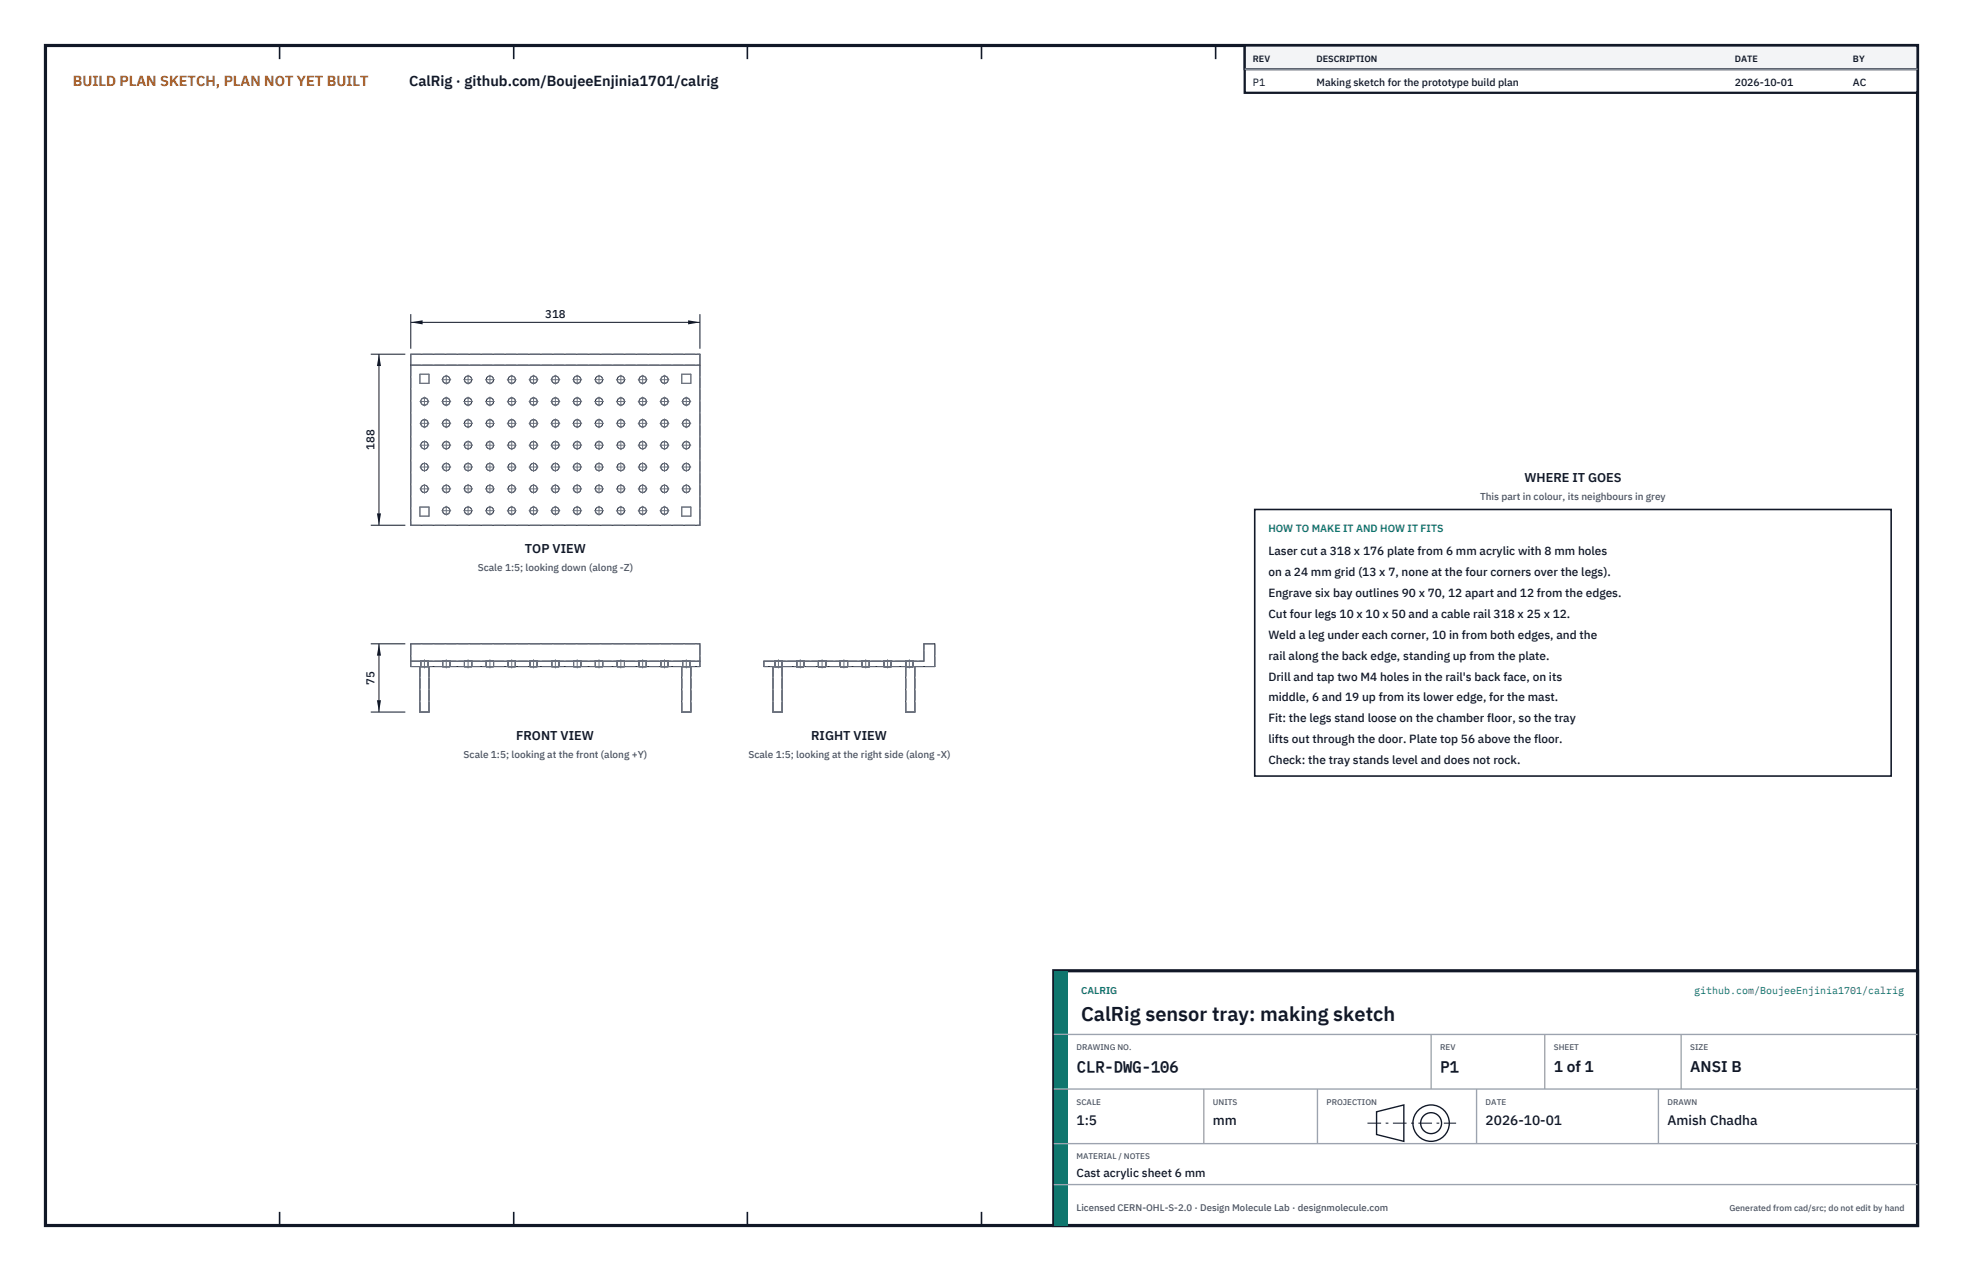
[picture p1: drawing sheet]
<svg xmlns="http://www.w3.org/2000/svg" width="432mm" height="279mm" viewBox="0 0 432 279" stroke-linecap="round" stroke-linejoin="round" font-family="sans-serif">
<path d="M10 10h411.8v259.4h-411.8z" fill="none" stroke="#111827" stroke-width=".7" stroke-linecap="butt"/>
<g fill="none" stroke="#111827" stroke-width=".35">
<path d="M61.5 10v3M113 10v3M164.4 10v3M215.9 10v3M267.4 10v3M318.9 10v3M370.3 10v3M61.5 266.4v3M113 266.4v3M164.4 266.4v3M215.9 266.4v3M267.4 266.4v3"/>
<path d="M318.9 266.4v3M370.3 266.4v3"/>
</g>
<g fill="none" stroke="#111727" stroke-width=".22">
<path d="M90.4 77.9h63.6v37.6h-63.6zM90.4 80.3h63.6M90.4 141.5h63.6v5h-63.6zM90.4 145.3h63.6M92.4 146.5v10h2v-10M150 146.5v10h2v-10M168 145.3h35.2v-3.8h2.4v5h-37.6zM170 146.5v10h2v-10M199.2 146.5v10h2v-10"/>
<circle cx="93.4" cy="88.3" r=".81"/>
<circle cx="93.4" cy="93.1" r=".81"/>
<circle cx="93.4" cy="97.9" r=".81"/>
<circle cx="98.2" cy="88.3" r=".81"/>
<circle cx="98.2" cy="93.1" r=".81"/>
<circle cx="98.2" cy="97.9" r=".81"/>
<circle cx="98.2" cy="83.5" r=".81"/>
<circle cx="103" cy="88.3" r=".81"/>
<circle cx="103" cy="97.9" r=".81"/>
<circle cx="103" cy="83.5" r=".81"/>
<circle cx="103" cy="93.1" r=".81"/>
<circle cx="107.8" cy="88.3" r=".81"/>
<circle cx="107.8" cy="93.1" r=".81"/>
<circle cx="107.8" cy="97.9" r=".81"/>
<circle cx="107.8" cy="83.5" r=".81"/>
<circle cx="112.6" cy="88.3" r=".81"/>
<circle cx="112.6" cy="93.1" r=".81"/>
<circle cx="112.6" cy="83.5" r=".81"/>
<circle cx="112.6" cy="97.9" r=".81"/>
<circle cx="117.4" cy="88.3" r=".81"/>
<circle cx="117.4" cy="97.9" r=".81"/>
<circle cx="117.4" cy="93.1" r=".81"/>
<circle cx="117.4" cy="83.5" r=".81"/>
<circle cx="122.2" cy="88.3" r=".81"/>
<circle cx="122.2" cy="97.9" r=".81"/>
<circle cx="122.2" cy="93.1" r=".81"/>
<circle cx="122.2" cy="83.5" r=".81"/>
<circle cx="127" cy="88.3" r=".81"/>
<circle cx="127" cy="93.1" r=".81"/>
<circle cx="127" cy="83.5" r=".81"/>
<circle cx="127" cy="97.9" r=".81"/>
<circle cx="131.8" cy="88.3" r=".81"/>
<circle cx="131.8" cy="93.1" r=".81"/>
<circle cx="131.8" cy="97.9" r=".81"/>
<circle cx="131.8" cy="83.5" r=".81"/>
<circle cx="136.6" cy="88.3" r=".81"/>
<circle cx="136.6" cy="93.1" r=".81"/>
<circle cx="136.6" cy="97.9" r=".81"/>
<circle cx="136.6" cy="83.5" r=".81"/>
<circle cx="141.4" cy="88.3" r=".81"/>
<circle cx="141.4" cy="97.9" r=".81"/>
<circle cx="141.4" cy="93.1" r=".81"/>
<circle cx="141.4" cy="83.5" r=".81"/>
<circle cx="146.2" cy="88.3" r=".81"/>
<circle cx="146.2" cy="97.9" r=".81"/>
<circle cx="146.2" cy="93.1" r=".81"/>
<circle cx="146.2" cy="83.5" r=".81"/>
<circle cx="151" cy="88.3" r=".81"/>
<circle cx="151" cy="93.1" r=".81"/>
<circle cx="151" cy="97.9" r=".81"/>
<circle cx="93.4" cy="102.7" r=".81"/>
<circle cx="93.4" cy="107.5" r=".81"/>
<circle cx="98.2" cy="102.7" r=".81"/>
<circle cx="98.2" cy="112.3" r=".81"/>
<circle cx="98.2" cy="107.5" r=".81"/>
<circle cx="103" cy="102.7" r=".81"/>
<circle cx="103" cy="112.3" r=".81"/>
<circle cx="103" cy="107.5" r=".81"/>
<circle cx="107.8" cy="102.7" r=".81"/>
<circle cx="107.8" cy="112.3" r=".81"/>
<circle cx="107.8" cy="107.5" r=".81"/>
<circle cx="112.6" cy="102.7" r=".81"/>
<circle cx="112.6" cy="112.3" r=".81"/>
<circle cx="112.6" cy="107.5" r=".81"/>
<circle cx="117.4" cy="112.3" r=".81"/>
<circle cx="117.4" cy="102.7" r=".81"/>
<circle cx="117.4" cy="107.5" r=".81"/>
<circle cx="122.2" cy="102.7" r=".81"/>
<circle cx="122.2" cy="112.3" r=".81"/>
<circle cx="122.2" cy="107.5" r=".81"/>
<circle cx="127" cy="102.7" r=".81"/>
<circle cx="127" cy="112.3" r=".81"/>
<circle cx="127" cy="107.5" r=".81"/>
<circle cx="131.8" cy="102.7" r=".81"/>
<circle cx="131.8" cy="112.3" r=".81"/>
<circle cx="131.8" cy="107.5" r=".81"/>
<circle cx="136.6" cy="102.7" r=".81"/>
<circle cx="136.6" cy="112.3" r=".81"/>
<circle cx="136.6" cy="107.5" r=".81"/>
<circle cx="141.4" cy="102.7" r=".81"/>
<circle cx="141.4" cy="112.3" r=".81"/>
<circle cx="141.4" cy="107.5" r=".81"/>
<circle cx="146.2" cy="102.7" r=".81"/>
<circle cx="146.2" cy="112.3" r=".81"/>
<circle cx="146.2" cy="107.5" r=".81"/>
<circle cx="151" cy="102.7" r=".81"/>
<circle cx="151" cy="107.5" r=".81"/>
</g>
<g fill="none" stroke="#6a7180" stroke-width=".22" stroke-dasharray="2.1 .5">
<path d="M90.4 77.9v37.6M90.4 77.9h63.6M154 77.9v37.6M90.4 80.3h63.6M92.4 84.3v-2M92.4 82.3h2M92.4 84.3h2M94.4 84.3v-2M150 84.3v-2M150 82.3h2M150 84.3h2M152 84.3v-2"/>
<path d="M90.4 115.5h63.6M92.4 113.5v-2M92.4 111.5h2M92.4 113.5h2M94.4 113.5v-2M150 113.5v-2M150 111.5h2M150 113.5h2M152 113.5v-2M90.4 146.5v-5M90.4 145.3h63.6M90.4 141.5h63.6"/>
<path d="M90.4 146.5h63.6M92.4 146.5h2M92.4 156.5h2M92.4 156.5v-10M92.6 145.3h1.6M92.6 146.5h1.6M92.6 146.5v-1.2M94.2 145.3h-1.6M94.2 146.5v-1.2M94.2 146.5h-1.6M94.4 156.5v-10M97.4 145.3h1.6"/>
<path d="M97.4 146.5h1.6M97.4 146.5v-1.2M99 145.3h-1.6M99 146.5v-1.2M99 146.5h-1.6M102.2 145.3h1.6M102.2 146.5h1.6M102.2 146.5v-1.2M103.8 145.3h-1.6M103.8 146.5v-1.2M103.8 146.5h-1.6M107 145.3h1.6"/>
<path d="M107 146.5h1.6M107 146.5v-1.2M108.6 145.3h-1.6M108.6 146.5v-1.2M108.6 146.5h-1.6M111.8 145.3h1.6M111.8 146.5h1.6M111.8 146.5v-1.2M113.4 145.3h-1.6M113.4 146.5v-1.2M113.4 146.5h-1.6M116.6 145.3h1.6"/>
<path d="M116.6 146.5h1.6M116.6 146.5v-1.2M118.2 145.3h-1.6M118.2 146.5v-1.2M118.2 146.5h-1.6M121.4 145.3h1.6M121.4 146.5h1.6M121.4 146.5v-1.2M123 145.3h-1.6M123 146.5v-1.2M123 146.5h-1.6M126.2 145.3h1.6"/>
<path d="M126.2 146.5h1.6M126.2 146.5v-1.2M127.8 145.3h-1.6M127.8 146.5v-1.2M127.8 146.5h-1.6M131 145.3h1.6M131 146.5h1.6M131 146.5v-1.2M132.6 145.3h-1.6M132.6 146.5v-1.2M132.6 146.5h-1.6M135.8 145.3h1.6"/>
<path d="M135.8 146.5h1.6M135.8 146.5v-1.2M137.4 145.3h-1.6M137.4 146.5v-1.2M137.4 146.5h-1.6M140.6 145.3h1.6M140.6 146.5h1.6M140.6 146.5v-1.2M142.2 145.3h-1.6M142.2 146.5v-1.2M142.2 146.5h-1.6M145.4 145.3h1.6"/>
<path d="M145.4 146.5h1.6M145.4 146.5v-1.2M147 145.3h-1.6M147 146.5v-1.2M147 146.5h-1.6M150 146.5h2M150 156.5h2M150 156.5v-10M150.2 145.3h1.6M150.2 146.5h1.6M150.2 146.5v-1.2M151.8 145.3h-1.6"/>
<path d="M151.8 146.5v-1.2M151.8 146.5h-1.6M152 156.5v-10M154 146.5v-5M168 146.5v-1.2M168 145.3h35.2M170 146.5h2M170 156.5v-10M170 156.5h2M170.4 145.3h.8M170.4 146.5h.8M170.4 146.5v-1.2"/>
<path d="M171.2 145.3h.8M171.2 146.5h.8M172 145.3h-1.6M172 146.5h-1.6M172 156.5v-10M172 146.5v-1.2M175.2 145.3h.8M175.2 146.5h.8M175.2 146.5v-1.2M176 145.3h.8M176 146.5h.8M176.8 145.3h-1.6"/>
<path d="M176.8 146.5h-1.6M176.8 146.5v-1.2M180 145.3h.8M180 146.5h.8M180 146.5v-1.2M180.8 145.3h.8M180.8 146.5h.8M181.6 145.3h-1.6M181.6 146.5h-1.6M181.6 146.5v-1.2M184.8 145.3h.8M184.8 146.5h.8"/>
<path d="M184.8 146.5v-1.2M185.6 145.3h.8M185.6 146.5h.8M186.4 145.3h-1.6M186.4 146.5h-1.6M186.4 146.5v-1.2M189.6 145.3h.8M189.6 146.5h.8M189.6 146.5v-1.2M190.4 145.3h.8M190.4 146.5h.8M191.2 145.3h-1.6"/>
<path d="M191.2 146.5h-1.6M191.2 146.5v-1.2M194.4 145.3h.8M194.4 146.5h.8M194.4 146.5v-1.2M195.2 145.3h.8M195.2 146.5h.8M196 145.3h-1.6M196 146.5h-1.6M196 146.5v-1.2M199.2 145.3h.8M199.2 146.5h.8"/>
<path d="M199.2 146.5h2M199.2 156.5v-10M199.2 156.5h2M199.2 146.5v-1.2M200 145.3h.8M200 146.5h.8M200.8 145.3h-1.6M200.8 146.5h-1.6M200.8 146.5v-1.2M201.2 156.5v-10M203.2 141.5h2.4M203.2 145.3v-3.8"/>
<path d="M205.6 146.5h-37.6M205.6 146.5v-5"/>
<circle cx="93.4" cy="88.3" r=".81"/>
<circle cx="93.4" cy="93.1" r=".81"/>
<circle cx="93.4" cy="97.9" r=".81"/>
<circle cx="98.2" cy="88.3" r=".81"/>
<circle cx="98.2" cy="93.1" r=".81"/>
<circle cx="98.2" cy="83.5" r=".81"/>
<circle cx="98.2" cy="97.9" r=".81"/>
<circle cx="103" cy="88.3" r=".81"/>
<circle cx="103" cy="97.9" r=".81"/>
<circle cx="103" cy="83.5" r=".81"/>
<circle cx="103" cy="93.1" r=".81"/>
<circle cx="107.8" cy="88.3" r=".81"/>
<circle cx="107.8" cy="93.1" r=".81"/>
<circle cx="107.8" cy="97.9" r=".81"/>
<circle cx="107.8" cy="83.5" r=".81"/>
<circle cx="112.6" cy="88.3" r=".81"/>
<circle cx="112.6" cy="93.1" r=".81"/>
<circle cx="112.6" cy="83.5" r=".81"/>
<circle cx="112.6" cy="97.9" r=".81"/>
<circle cx="117.4" cy="88.3" r=".81"/>
<circle cx="117.4" cy="97.9" r=".81"/>
<circle cx="117.4" cy="93.1" r=".81"/>
<circle cx="117.4" cy="83.5" r=".81"/>
<circle cx="122.2" cy="88.3" r=".81"/>
<circle cx="122.2" cy="97.9" r=".81"/>
<circle cx="122.2" cy="93.1" r=".81"/>
<circle cx="122.2" cy="83.5" r=".81"/>
<circle cx="127" cy="88.3" r=".81"/>
<circle cx="127" cy="93.1" r=".81"/>
<circle cx="127" cy="83.5" r=".81"/>
<circle cx="127" cy="97.9" r=".81"/>
<circle cx="131.8" cy="88.3" r=".81"/>
<circle cx="131.8" cy="93.1" r=".81"/>
<circle cx="131.8" cy="97.9" r=".81"/>
<circle cx="131.8" cy="83.5" r=".81"/>
<circle cx="136.6" cy="88.3" r=".81"/>
<circle cx="136.6" cy="93.1" r=".81"/>
<circle cx="136.6" cy="97.9" r=".81"/>
<circle cx="136.6" cy="83.5" r=".81"/>
<circle cx="141.4" cy="88.3" r=".81"/>
<circle cx="141.4" cy="97.9" r=".81"/>
<circle cx="141.4" cy="93.1" r=".81"/>
<circle cx="141.4" cy="83.5" r=".81"/>
<circle cx="146.2" cy="88.3" r=".81"/>
<circle cx="146.2" cy="97.9" r=".81"/>
<circle cx="146.2" cy="93.1" r=".81"/>
<circle cx="146.2" cy="83.5" r=".81"/>
<circle cx="151" cy="88.3" r=".81"/>
<circle cx="151" cy="93.1" r=".81"/>
<circle cx="151" cy="97.9" r=".81"/>
<circle cx="93.4" cy="102.7" r=".81"/>
<circle cx="93.4" cy="107.5" r=".81"/>
<circle cx="98.2" cy="102.7" r=".81"/>
<circle cx="98.2" cy="112.3" r=".81"/>
<circle cx="98.2" cy="107.5" r=".81"/>
<circle cx="103" cy="102.7" r=".81"/>
<circle cx="103" cy="112.3" r=".81"/>
<circle cx="103" cy="107.5" r=".81"/>
<circle cx="107.8" cy="102.7" r=".81"/>
<circle cx="107.8" cy="112.3" r=".81"/>
<circle cx="107.8" cy="107.5" r=".81"/>
<circle cx="112.6" cy="102.7" r=".81"/>
<circle cx="112.6" cy="112.3" r=".81"/>
<circle cx="112.6" cy="107.5" r=".81"/>
<circle cx="117.4" cy="112.3" r=".81"/>
<circle cx="117.4" cy="102.7" r=".81"/>
<circle cx="117.4" cy="107.5" r=".81"/>
<circle cx="122.2" cy="102.7" r=".81"/>
<circle cx="122.2" cy="112.3" r=".81"/>
<circle cx="122.2" cy="107.5" r=".81"/>
<circle cx="127" cy="102.7" r=".81"/>
<circle cx="127" cy="112.3" r=".81"/>
<circle cx="127" cy="107.5" r=".81"/>
<circle cx="131.8" cy="102.7" r=".81"/>
<circle cx="131.8" cy="112.3" r=".81"/>
<circle cx="131.8" cy="107.5" r=".81"/>
<circle cx="136.6" cy="102.7" r=".81"/>
<circle cx="136.6" cy="112.3" r=".81"/>
<circle cx="136.6" cy="107.5" r=".81"/>
<circle cx="141.4" cy="102.7" r=".81"/>
<circle cx="141.4" cy="112.3" r=".81"/>
<circle cx="141.4" cy="107.5" r=".81"/>
<circle cx="146.2" cy="102.7" r=".81"/>
<circle cx="146.2" cy="112.3" r=".81"/>
<circle cx="146.2" cy="107.5" r=".81"/>
<circle cx="151" cy="102.7" r=".81"/>
<circle cx="151" cy="107.5" r=".81"/>
</g>
<g fill="none" stroke="#6a7180" stroke-width=".22" stroke-dasharray="4.2 .5 0 .5">
<path d="M92.4 97.9h2M92.4 93.1h2M92.4 88.3h2M93.4 98.9v-2M93.4 94.1v-2M93.4 89.3v-2M97.2 97.9h2M97.2 93.1h2M97.2 88.3h2M97.2 83.5h2M98.2 98.9v-2M98.2 94.1v-2"/>
<path d="M98.2 89.3v-2M98.2 84.5v-2M102 97.9h2M102 93.1h2M102 88.3h2M102 83.5h2M103 98.9v-2M103 94.1v-2M103 89.3v-2M103 84.5v-2M106.8 97.9h2M106.8 93.1h2"/>
<path d="M106.8 88.3h2M106.8 83.5h2M107.8 98.9v-2M107.8 94.1v-2M107.8 89.3v-2M107.8 84.5v-2M111.6 97.9h2M111.6 93.1h2M111.6 88.3h2M111.6 83.5h2M112.6 98.9v-2M112.6 94.1v-2"/>
<path d="M112.6 89.3v-2M112.6 84.5v-2M116.4 97.9h2M116.4 93.1h2M116.4 88.3h2M116.4 83.5h2M117.4 98.9v-2M117.4 94.1v-2M117.4 89.3v-2M117.4 84.5v-2M121.2 97.9h2M121.2 93.1h2"/>
<path d="M121.2 88.3h2M121.2 83.5h2M122.2 98.9v-2M122.2 94.1v-2M122.2 89.3v-2M122.2 84.5v-2M126 97.9h2M126 93.1h2M126 88.3h2M126 83.5h2M127 98.9v-2M127 94.1v-2"/>
<path d="M127 89.3v-2M127 84.5v-2M130.8 97.9h2M130.8 93.1h2M130.8 88.3h2M130.8 83.5h2M131.8 98.9v-2M131.8 94.1v-2M131.8 89.3v-2M131.8 84.5v-2M135.6 97.9h2M135.6 93.1h2"/>
<path d="M135.6 88.3h2M135.6 83.5h2M136.6 98.9v-2M136.6 94.1v-2M136.6 89.3v-2M136.6 84.5v-2M140.4 97.9h2M140.4 93.1h2M140.4 88.3h2M140.4 83.5h2M141.4 98.9v-2M141.4 94.1v-2"/>
<path d="M141.4 89.3v-2M141.4 84.5v-2M145.2 97.9h2M145.2 93.1h2M145.2 88.3h2M145.2 83.5h2M146.2 98.9v-2M146.2 94.1v-2M146.2 89.3v-2M146.2 84.5v-2M150 97.9h2M150 93.1h2"/>
<path d="M150 88.3h2M151 98.9v-2M151 94.1v-2M151 89.3v-2M92.4 107.5h2M92.4 102.7h2M93.4 108.5v-2M93.4 103.7v-2M97.2 112.3h2M97.2 107.5h2M97.2 102.7h2M98.2 113.3v-2"/>
<path d="M98.2 108.5v-2M98.2 103.7v-2M102 112.3h2M102 107.5h2M102 102.7h2M103 113.3v-2M103 108.5v-2M103 103.7v-2M106.8 112.3h2M106.8 107.5h2M106.8 102.7h2M107.8 113.3v-2"/>
<path d="M107.8 108.5v-2M107.8 103.7v-2M111.6 112.3h2M111.6 107.5h2M111.6 102.7h2M112.6 113.3v-2M112.6 108.5v-2M112.6 103.7v-2M116.4 112.3h2M116.4 107.5h2M116.4 102.7h2M117.4 113.3v-2"/>
<path d="M117.4 108.5v-2M117.4 103.7v-2M121.2 112.3h2M121.2 107.5h2M121.2 102.7h2M122.2 113.3v-2M122.2 108.5v-2M122.2 103.7v-2M126 112.3h2M126 107.5h2M126 102.7h2M127 113.3v-2"/>
<path d="M127 108.5v-2M127 103.7v-2M130.8 112.3h2M130.8 107.5h2M130.8 102.7h2M131.8 113.3v-2M131.8 108.5v-2M131.8 103.7v-2M135.6 112.3h2M135.6 107.5h2M135.6 102.7h2M136.6 113.3v-2"/>
<path d="M136.6 108.5v-2M136.6 103.7v-2M140.4 112.3h2M140.4 107.5h2M140.4 102.7h2M141.4 113.3v-2M141.4 108.5v-2M141.4 103.7v-2M145.2 112.3h2M145.2 107.5h2M145.2 102.7h2M146.2 113.3v-2"/>
<path d="M146.2 108.5v-2M146.2 103.7v-2M150 107.5h2M150 102.7h2M151 108.5v-2M151 103.7v-2M93.4 146.8v-1.8M98.2 146.8v-1.8M103 146.8v-1.8M107.8 146.8v-1.8M112.6 146.8v-1.8M117.4 146.8v-1.8"/>
<path d="M122.2 146.8v-1.8M127 146.8v-1.8M131.8 146.8v-1.8M136.6 146.8v-1.8M141.4 146.8v-1.8M146.2 146.8v-1.8M151 146.8v-1.8M171.2 146.8v-1.8M176 146.8v-1.8M180.8 146.8v-1.8M185.6 146.8v-1.8M190.4 146.8v-1.8"/>
<path d="M195.2 146.8v-1.8M200 146.8v-1.8"/>
</g>
<path d="M90.4 69.1v7.6M90.4 70.9h63.6M154 69.1v7.6" fill="none" stroke="#111827" stroke-width=".22"/>
<path d="M90.4 70.9l2.6-.5v.9zM151.4 70.4v.9l2.6-.4z" fill="#111827"/>
<path d="M81.6 77.9h7.6M83.4 77.9v37.6M81.6 115.5h7.6" fill="none" stroke="#111827" stroke-width=".22"/>
<path d="M83.4 77.9l-.5 2.6h.9zM82.9 112.9h.9l-.4 2.6z" fill="#111827"/>
<path d="M81.6 141.5h7.6M81.6 156.5h7.6M83.4 141.5v15" fill="none" stroke="#111827" stroke-width=".22"/>
<path d="M83.4 141.5l-.5 2.6h.9zM82.9 153.9h.9l-.4 2.6z" fill="#111827"/>
<path d="M276 112h140v58.6h-140z" fill="#fff" stroke="#111827" stroke-width=".35"/>
<path d="M273.8 10h148v10.4h-148z" fill="#fff" stroke="#111827" stroke-width=".5"/>
<path d="M273.8 10h148v5.2h-148z" fill="#f3f4f6" stroke="#111827" stroke-width=".5"/>
<path d="M273.8 15.2h148" fill="none" stroke="#9ca3af" stroke-width=".3"/>
<path d="M231.8 213.4h190v56h-190z" fill="#fff" stroke="#111827" stroke-width=".7" stroke-linecap="butt"/>
<path d="M231.8 213.4h3v56h-3z" fill="#0f766e"/>
<path d="M231.8 227.4h190M231.8 239.4h190M264.8 239.4v12M289.8 239.4v12M314.8 227.4v12M324.8 239.4v12M339.8 227.4v12M364.8 239.4v12M369.8 227.4v12M231.8 251.4h190M231.8 260.4h190" fill="none" stroke="#9ca3af" stroke-width=".3"/>
<g fill="none" stroke="#111827" stroke-width=".3">
<path d="M302.8 244.4l6-1.5v8l-6-1.5z"/>
<circle cx="314.8" cy="246.9" r="4"/>
<circle cx="314.8" cy="246.9" r="2.3"/>
</g>
<path d="M300.8 246.9h19.5" fill="none" stroke="#111827" stroke-width=".22" stroke-dasharray="3 1 .6 1" stroke-linecap="butt"/>
<text font-size="4.4" fill="#111827" x="237.8" y="224.4">CalRig sensor tray: making sketch</text>
<g font-size="3.4" fill="#111827">
<text x="236.8" y="235.6">CLR-DWG-106</text>
<text x="316.8" y="235.6">P1</text>
<text x="341.8" y="235.6">1 of 1</text>
<text x="371.8" y="235.6">ANSI B</text>
</g>
<text font-size="3.2" fill="#b45309" x="16" y="19">BUILD PLAN SKETCH, PLAN NOT YET BUILT</text>
<text font-size="3.2" fill="#111827" x="90" y="19">CalRig · github.com/BoujeeEnjinia1701/calrig</text>
<g font-size="3" fill="#111827">
<text x="236.8" y="247.2">1:5</text>
<text x="266.8" y="247.2">mm</text>
<text x="326.8" y="247.2">2026-10-01</text>
<text x="366.8" y="247.2">Amish Chadha</text>
</g>
<g font-size="2.8" fill="#111827">
<text x="335.3" y="106">WHERE IT GOES</text>
<text x="115.5" y="121.5">TOP VIEW</text>
<text x="113.5" y="162.6">FRONT VIEW</text>
<text x="178.4" y="162.6">RIGHT VIEW</text>
</g>
<g font-size="2.6" fill="#111827">
<text x="279" y="122">Laser cut a 318 x 176 plate from 6 mm acrylic with 8 mm holes</text>
<text x="279" y="126.6">on a 24 mm grid (13 x 7, none at the four corners over the legs).</text>
<text x="279" y="131.2">Engrave six bay outlines 90 x 70, 12 apart and 12 from the edges.</text>
<text x="279" y="135.8">Cut four legs 10 x 10 x 50 and a cable rail 318 x 25 x 12.</text>
<text x="279" y="140.4">Weld a leg under each corner, 10 in from both edges, and the</text>
<text x="279" y="145">rail along the back edge, standing up from the plate.</text>
<text x="279" y="149.6">Drill and tap two M4 holes in the rail's back face, on its</text>
<text x="279" y="154.2">middle, 6 and 19 up from its lower edge, for the mast.</text>
<text x="279" y="158.8">Fit: the legs stand loose on the chamber floor, so the tray</text>
<text x="279" y="163.4">lifts out through the door. Plate top 56 above the floor.</text>
<text x="279" y="168">Check: the tray stands level and does not rock.</text>
<text x="236.8" y="258.8">Cast acrylic sheet 6 mm</text>
</g>
<g font-size="2.5" fill="#111827">
<text x="119.9" y="69.9">318</text>
<text x="82.4" y="98.9" transform="rotate(-90 82.4 98.9)">188</text>
<text x="82.4" y="150.5" transform="rotate(-90 82.4 150.5)">75</text>
</g>
<g font-size="2.3" fill="#111827">
<text x="275.6" y="18.8">P1</text>
<text x="289.6" y="18.8">Making sketch for the prototype build plan</text>
<text x="381.6" y="18.8">2026-10-01</text>
<text x="407.6" y="18.8">AC</text>
</g>
<text font-size="2.3" fill="#0f766e" x="279" y="117">HOW TO MAKE IT AND HOW IT FITS</text>
<g font-size="2.2" fill="#4b5563">
<text x="325.6" y="110">This part in colour, its neighbours in grey</text>
<text x="105.1" y="125.5">Scale 1:5; looking down (along -Z)</text>
<text x="102" y="166.6">Scale 1:5; looking at the front (along +Y)</text>
<text x="164.6" y="166.6">Scale 1:5; looking at the right side (along -X)</text>
</g>
<g font-size="2.2" fill="#0f766e">
<text x="237.8" y="218.4">CALRIG</text>
<text x="372.7" y="218.4">github.com/BoujeeEnjinia1701/calrig</text>
</g>
<text font-size="2.1" fill="#4b5563" x="236.8" y="266.2">Licensed CERN-OHL-S-2.0 · Design Molecule Lab · designmolecule.com</text>
<g font-size="2" fill="#111827">
<text x="275.6" y="13.6">REV</text>
<text x="289.6" y="13.6">DESCRIPTION</text>
<text x="381.6" y="13.6">DATE</text>
<text x="407.6" y="13.6">BY</text>
</g>
<text font-size="1.9" fill="#4b5563" x="380.4" y="266.2">Generated from cad/src; do not edit by hand</text>
<g font-size="1.8" fill="#4b5563">
<text x="236.8" y="230.8">DRAWING NO.</text>
<text x="316.8" y="230.8">REV</text>
<text x="341.8" y="230.8">SHEET</text>
<text x="371.8" y="230.8">SIZE</text>
<text x="236.8" y="242.8">SCALE</text>
<text x="266.8" y="242.8">UNITS</text>
<text x="291.8" y="242.8">PROJECTION</text>
<text x="326.8" y="242.8">DATE</text>
<text x="366.8" y="242.8">DRAWN</text>
<text x="236.8" y="254.8">MATERIAL / NOTES</text>
</g>
</svg>
